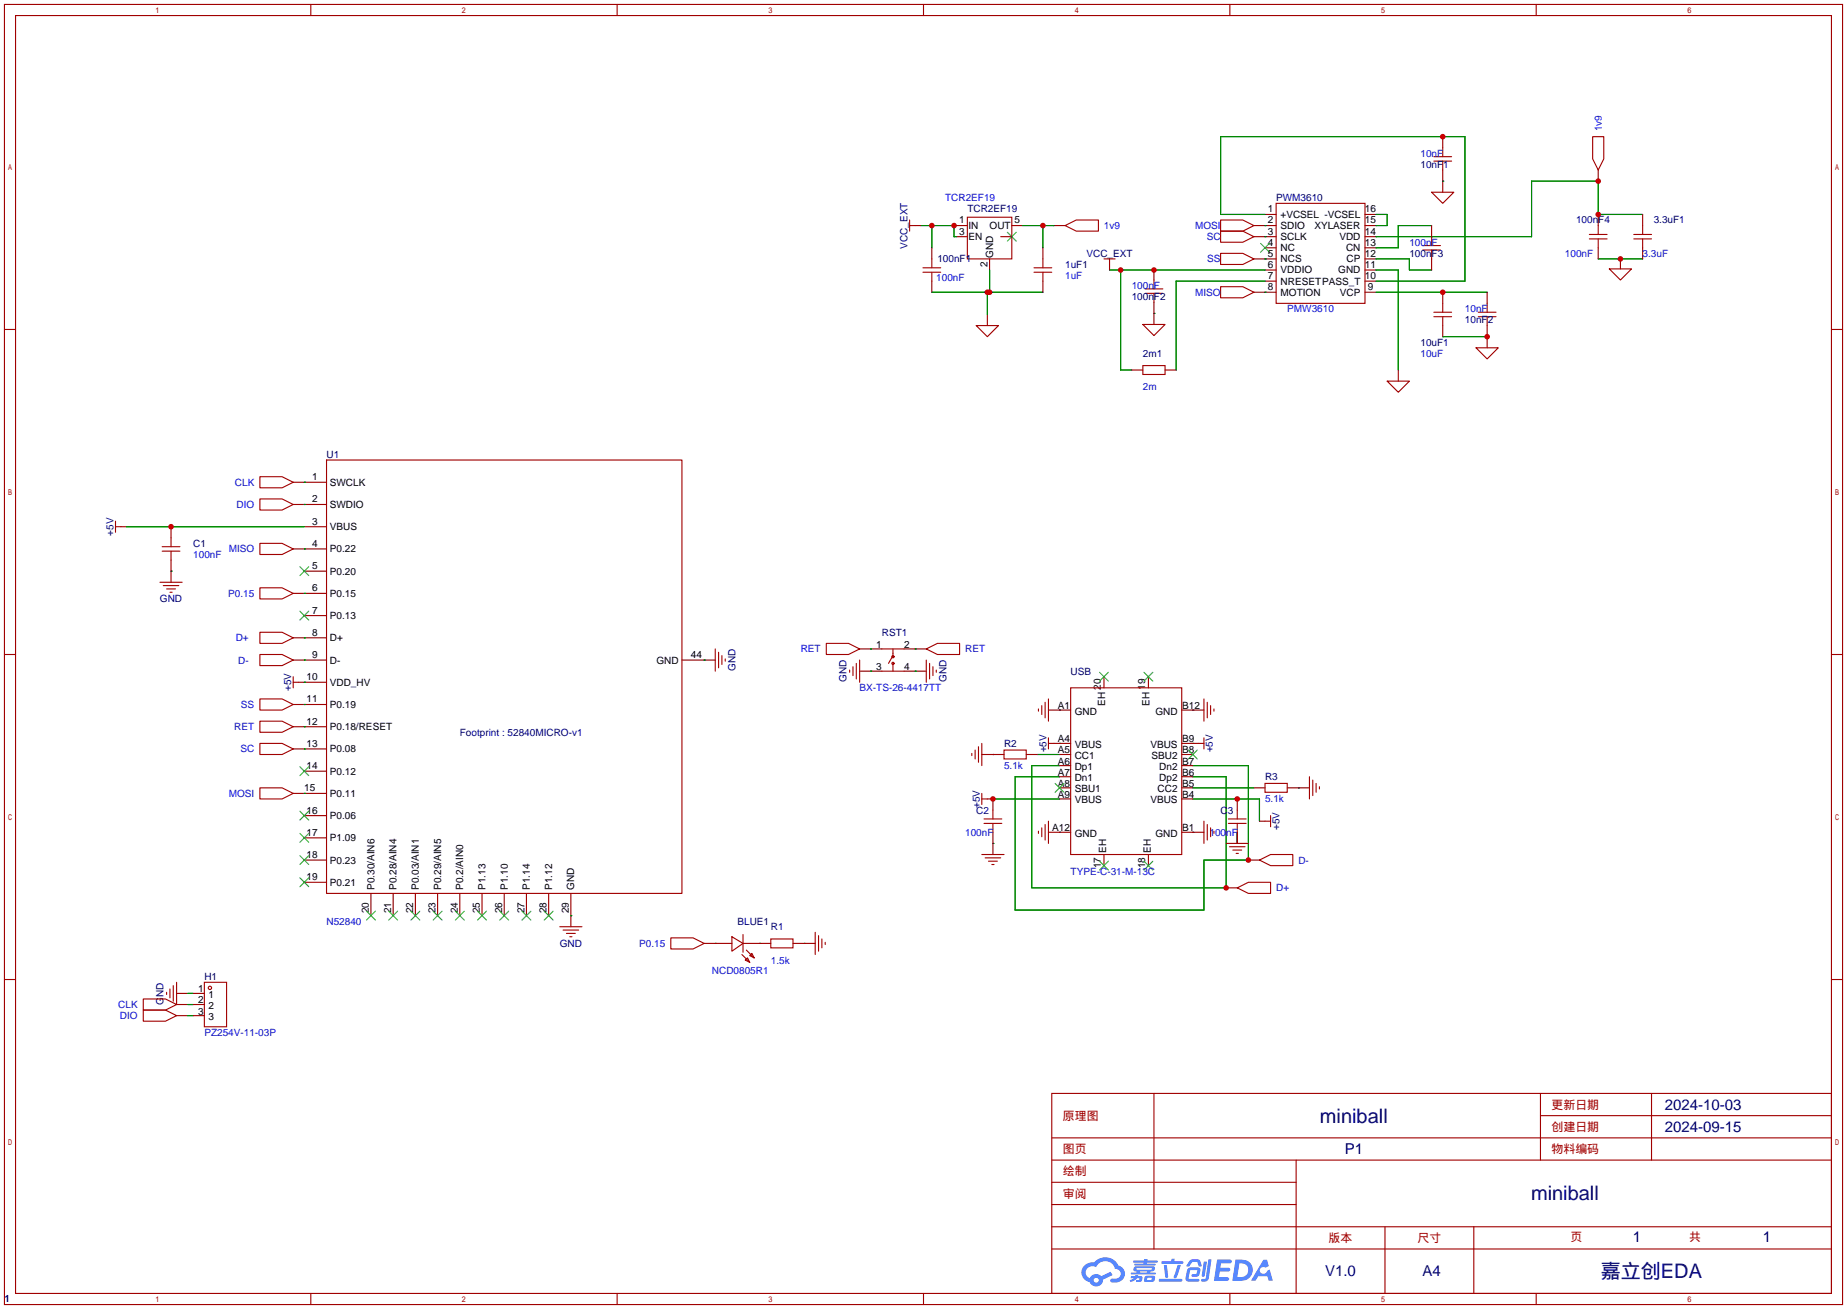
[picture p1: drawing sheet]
<svg xmlns="http://www.w3.org/2000/svg" width="422mm" height="299mm" viewBox="0 0 422 299" stroke-linecap="round" stroke-linejoin="round" font-family="sans-serif">
<g fill="none" stroke="#a10000" stroke-width=".25">
<path d="M1 1h420.4v297.2h-420.4zM3.6 3.6h415.2v292.1h-415.2zM71.1 1v2.6M141.1 1v2.6M211.2 1v2.6M281.3 1v2.6M351.3 1v2.6M1 75.3h2.6M418.8 75.3h2.6M1 149.6h2.6M418.8 149.6h2.6M1 223.9h2.6"/>
<path d="M418.8 223.9h2.6M240.5 249.9h178.3v45.8h-178.3zM263.9 249.9v35.6M352.3 249.9v15.3M352.3 255h66.5M377.7 249.9v15.3M240.5 270.3h55.9M240.5 265.2h178.3M240.5 275.3h55.9M240.5 260.1h178.3M296.4 265.2v30.5M71.1 295.7v2.5"/>
<path d="M141.1 295.7v2.5M211.2 295.7v2.5M240.5 285.5h178.3M240.5 280.4h178.3M281.3 295.7v2.5M316.7 280.4v15.3M337.1 280.4v15.3M351.3 295.7v2.5"/>
</g>
<g fill="#5487ff">
<path d="M278.4 287.9h2.6a.48 .48 0 0 1 .7 .4 .48 .48 0 0 1-.7 .5h-1.8l-.1 1h1.9a.43 .43 0 0 1 .4 .5 .43 .43 0 0 1-.5 .3h-1.9l-.2 1.3h1.6a.45 .45 0 0 1 .6 .2 .45 .45 0 0 1-.1 .6l-3.3 .1z"/>
<path d="M288.9 288h.9l.4 1.4-.8 .4a.84 .84 0 0 0-1.2 .2 .84 .84 0 0 0 .3 1.2 .84 .84 0 0 0 1.2-.4l.1-.3 .6-.3 .7 2.5h-1l-.3-1h-2l-.6 1h-1.1z"/>
<path d="M275.3 288.4h.7l-.5 3.2a.36 .36 0 0 1-.3 .3 .36 .36 0 0 1-.4-.4z"/>
<path d="M276.4 287.9h.7l-.6 4.3a1.13 1.13 0 0 1-1.8 .6l.2-.4 .7-.1 .2-.2z"/>
<path d="M272.1 288.2l.6-.4h1a.77 .77 0 0 1 .8 .6l.3 .9-.1 .2h-.6l-.2-.9-.3-.1h-.9l-.7 1-.7-.1z"/>
<path d="M271.6 290l.6-.3h1.7a.81 .81 0 0 1 .6 .5 .81 .81 0 0 1-.1 .9 .81 .81 0 0 1-.9 .8h-.7a.32 .32 0 0 1-.3-.4 .32 .32 0 0 1 .4-.3h.7l.2-.9-1.6 .1-.4 1.9h2.2a.32 .32 0 0 1 .3 .4 .32 .32 0 0 1-.4 .3l-2.2-.1-.5-.3-.1-.5z"/>
<path d="M265.1 292.3h5a.33 .33 0 0 1 .3 .4 .33 .33 0 0 1-.4 .3h-4.8l-.2-.2z"/>
<path d="M269.3 289.1h.8l-.7 2a.98 .98 0 0 1-.7 1.1l-.3-.3z"/>
<path d="M266.2 289.2h.7l.3 2.6a.34 .34 0 0 1-.3 .3 .34 .34 0 0 1-.4-.2z"/>
<path d="M265.7 288.3h2.1l.3-.6h.5l-.1 .6h1.8a.32 .32 0 0 1 .4 .3 .32 .32 0 0 1-.4 .3h-4.5l-.2-.1z"/>
<path d="M258.7 291.7h.9l.1-.2h.6v.2h.8l.2 .2-.2 .9-1.3 .2v-.4h.7l.1-.4a.68 .68 0 0 0-1 .4l-1.1 .4-.2-.4 1-.4h-.7z"/>
<path d="M259.2 288.1h2.4l.1-.3h.7v.3h2.1l.3 .3-.3 .2h-2.2v.3h1.8l.2 .2-.2 .2h-4.6v-.4h2v-.3h-2.2l-.2-.1z"/>
<path d="M282.6 287.9l-.8 4.9h1.7a2.5 2.5 0 0 0 3-2.5 2.5 2.5 0 0 0-3.1-2.4zM283.4 288.8a1.65 1.65 0 0 1 2.1 1.6 1.65 1.65 0 0 1-2.2 1.5h-.3z"/>
<path d="M259.4 289.7l-.2 .7 .7 .2 .1 .3h-1.3l.1 .4h5.3l.3-.2-.2-.2h-1.2l.2-.3a.7 .7 0 0 0 .8-.2 .7 .7 0 0 0 0-.9h-4.2zM260 289.9l3.4 .1-.2 .2h-3.2zM260.7 290.6h1.7l-.2 .3h-1.4z"/>
<path d="M261.8 291.8a1.05 1.05 0 0 0 0 1.2 2.91 2.91 0 0 0 2.2-.2 .98 .98 0 0 0 0-1.2h-1.7zM262.4 292.1l.9-.1 .1 .4-.3 .2h-.8z"/>
<path d="M248.1 289.2a2.23 2.23 0 0 0-.7 2.3 2.23 2.23 0 0 0 1.8 1.6 1.58 1.58 0 0 0 1.8 .9 1.58 1.58 0 0 0 1.3-1.5l2.2-1-.5-.8-2.1 1a1.65 1.65 0 0 0-2.7 .5 1.47 1.47 0 0 1-.7-2.1 1.47 1.47 0 0 1 2.2-.4 2.3 2.3 0 0 1 2.3-1.4 2.3 2.3 0 0 1 2 1.8 1.12 1.12 0 0 1 1.3 1 1.12 1.12 0 0 1-1.1 1.2h-.7a.45 .45 0 0 0-.6 .3 .45 .45 0 0 0 .4 .6 2.21 2.21 0 0 0 2.3-.6 2.21 2.21 0 0 0 .5-2.3 2.13 2.13 0 0 0-1.3-1 3.3 3.3 0 0 0-5.6-.7l-1.1 .1zM250.1 292.7a.6 .6 0 0 1 1.2 0 .6 .6 0 0 1-1.2 0z"/>
</g>
<g fill="none" stroke="#a10000" stroke-width=".25">
<path d="M327.9 36.8h4.1M327.9 35.8h4.1M329.9 33.8v2M329.9 36.8v2.1M364.2 31.2h2.6v5.1l-1.3 2.6-1.3-2.6zM208 50.3v2.5M208 51.6h1.3M213.1 59.2v2M221.2 49.7h10.2v9.5h-10.2zM238.5 59.2v2M243.6 51.6l2.5-1.3h5.1v2.5h-5.1zM252.5 59.2h2.5"/>
<path d="M253.7 59.2v1.3M279.1 50.3h5.1l2.6 1.3-2.6 1.2h-5.1zM279.1 52.8h5.1l2.6 1.3-2.6 1.3h-5.1zM279.1 57.9h5.1l2.6 1.3-2.6 1.3h-5.1zM291.8 46.5h20.4v22.8h-20.4zM325.4 57.2h4M325.4 56.1h4M327.4 43.9h5.1l-2.6 2.6zM327.4 54.1v2M327.4 57.2v2M363.5 54.6h4M363.5 53.6h4"/>
<path d="M365.5 51.6v2M365.5 54.6v2M373.6 54.6h4.1M373.6 53.6h4.1M375.7 51.6v2M375.7 54.6v2M211.1 62.2h4M211.1 61.2h4M213.1 62.2v2.1M223.3 74.4h5l-2.5 2.6zM236.5 62.2h4M236.5 61.2h4"/>
<path d="M238.5 62.2v2.1M261.4 74.2h5l-2.5 2.5zM261.9 67.1h4M261.9 66h4M263.9 64v2M263.9 67.1v2M279.1 65.5h5.1l2.6 1.3-2.6 1.3h-5.1zM327.9 72.4h4.1M327.9 71.4h4.1M329.9 69.3v2.1M329.9 72.4v2M337.6 79.5h5l-2.5 2.5z"/>
<path d="M338.1 72.4h4M338.1 71.4h4M340.1 69.3v2.1M340.1 72.4v2M368 61.5h5.1l-2.5 2.5zM261.4 83.6h5v2h-5zM317.2 87.1h5.1l-2.5 2.6zM26.4 119.1v2.6M59.4 109h5.1l2.6 1.2-2.6 1.3h-5.1zM59.4 114h5.1l2.6 1.3-2.6 1.3h-5.1zM74.7 105.2h81.3v99h-81.3zM26.4 120.4h1.3"/>
<path d="M36.6 133.1h5.1M37.1 126h4M37.1 125h4M37.3 133.9h3.6M38.1 134.6h2M38.9 135.4h.5M39.1 122.9v2.1M39.1 126v2M59.4 124.2h5.1l2.6 1.3-2.6 1.2h-5.1zM59.4 134.4h5.1l2.6 1.2-2.6 1.3h-5.1zM59.4 144.5h5.1l2.6 1.3-2.6 1.3h-5.1zM59.4 149.6h5.1l2.6 1.3-2.6 1.2h-5.1z"/>
<path d="M59.4 159.8h5.1l2.6 1.2-2.6 1.3h-5.1zM67.1 154.7v2.5M67.1 156h1.2M163.6 148.3v5.1M164.3 149.1v3.6M165.1 149.9v2M165.9 150.6v.5M189 147.1h5.1l2.5 1.2-2.5 1.3h-5.1zM194.3 153.2v.5M195.1 152.4v2M195.8 151.6v3.6M196.6 150.9v5.1"/>
<path d="M201.7 153.4h5.1M201.7 148.3h5.1M204.2 149.9l-1 1.7M204.2 148.3v1.8M204.2 151.6v1.8M211.8 148.3l2.6-1.2h5.1v2.5h-5.1zM211.8 150.9v5.1M212.6 151.6v3.6M213.4 152.4v2M214.1 153.2v.5M239.8 159.8v5M244.9 157.2h25.4v38.1h-25.4z"/>
<path d="M275.3 159.8v5M59.4 164.8h5.1l2.6 1.3-2.6 1.3h-5.1zM59.4 169.9h5.1l2.6 1.3-2.6 1.3h-5.1zM222.2 172.2v.5M223 171.4v2.1M223.8 170.7v3.5M224.5 169.9v5.1M229.6 171.4h5.1v2.1h-5.1zM237.5 162.1v.5M238.3 161.3v2M239 160.5v3.6M239.8 168.7v2.5"/>
<path d="M239.8 169.9h1.2M274.1 169.9h1.2M275.3 168.7v2.5M276.1 160.5v3.6M276.9 161.3v2M277.6 162.1v.5M289.3 179.1h5.1v2h-5.1zM299.5 177.5v5.1M300.2 178.3v3.6M301 179.1v2M301.8 179.8v.5M59.4 180.1h5.1l2.6 1.3-2.6 1.2h-5.1z"/>
<path d="M224.5 195.3h5.1M224.5 181.4v2.5M224.5 182.6h1.3M225 188.2h4.1M225 187.2h4.1M225.3 196.1h3.6M226.1 196.8h2M226.8 197.6h.5M227.1 185.2v2M227.1 188.2v2M237.5 190v.5M238.3 189.2v2.1"/>
<path d="M239 188.5v3.5M239.8 187.7v5.1M275.3 187.7v5.1M276.1 188.5v3.5M276.9 189.2v2.1M277.6 190v.5M280.4 192.8h5.1M280.9 188.2h4.1M280.9 187.2h4.1M281.2 193.5h3.5M281.9 194.3h2.1M282.7 195.1h.5"/>
<path d="M283 185.2v2M283 188.2v2M288 196.6l2.6-1.3h5.1v2.6h-5.1zM289.3 187.7h1.3M290.6 186.4v2.6M128 211.8h5.1M128.8 212.6h3.5M129.5 213.4h2.1M130.3 214.1h.5M153.4 214.4h5.1l2.5 1.2-2.5 1.3h-5.1zM167.4 214.1l2.5 1.5-2.5 1.8zM169.7 218.2l1.7 1.8"/>
<path d="M169.9 213.6v4.1M170.4 219.5l.5-.6 .5 1.1zM170.7 217.2l1.8 1.7M171.4 218.4l.6-.5 .5 1zM176.3 214.6h5.1v2.1h-5.1zM186.4 213.1v5.1M187.2 213.9v3.5M188 214.6v2.1M188.7 215.4v.5M283 202.9l2.5-1.2h5.1v2.5h-5.1zM32.8 228.3h5l2.6 1.3-2.6 1.3h-5zM32.8 230.9h5l2.6 1.3-2.6 1.2h-5z"/>
<path d="M38.1 226.8v.5M38.9 226.1v2M39.6 225.3v3.6M40.4 224.5v5.1M46.7 224.5h5.1v10.2h-5.1z"/>
<circle cx="204.2" cy="151.6" r=".25"/>
<circle cx="204.2" cy="150.1" r=".25"/>
<circle cx="48" cy="225.8" r=".38"/>
</g>
<g fill="none" stroke="#870000" stroke-width=".25">
<path d="M329.9 31.2v2.6M329.9 38.9v5M365.5 38.9v2.5M209.3 51.6h1.3M213.1 56.6v2.6M218.7 54.1h2.5M218.7 51.6h2.5M226.3 59.2v2.5M228.9 54.1h2.5M231.4 51.6h2.5M238.5 56.6v2.6M241 51.6h2.6"/>
<path d="M286.8 59.2h5M286.8 54.1h5M286.8 51.6h5M289.3 49h2.5M289.3 56.6h2.5M312.2 49h2.5M312.2 59.2h2.5M312.2 56.6h2.5M312.2 54.1h2.5M312.2 51.6h2.5M327.4 51.6v2.5M327.4 59.2v2.5"/>
<path d="M365.5 49v2.6M365.5 56.6v2.6M370.6 58.9v2.6M375.7 49v2.6M375.7 56.6v2.6M213.1 64.3v2.5M225.8 71.9v2.5M238.5 64.3v2.5M253.7 60.5v1.2M263.9 61.5v2.5M263.9 69.1v5.1M286.8 66.8h5"/>
<path d="M289.3 64.3h2.5M289.3 61.7h2.5M312.2 64.3h2.5M312.2 61.7h2.5M312.2 66.8h2.5M329.9 66.8v2.5M329.9 74.4v2.6M340.1 66.8v2.5M340.1 74.4v5.1M258.8 84.6h2.6M266.4 84.6h2.6M319.8 84.6v2.5"/>
<path d="M67.1 110.2h7.6M67.1 115.3h7.6M27.7 120.4h1.3M39.1 120.4v2.5M39.1 128v5.1M67.1 125.5h7.6M67.1 135.6h7.6M69.6 120.4h5.1M69.6 130.6h5.1M67.1 145.8h7.6M67.1 150.9h7.6M68.3 156h6.4"/>
<path d="M69.6 140.7h5.1M156 150.9h7.6M196.6 153.4h5.1M196.6 148.3h5.1M206.8 153.4h5M206.8 148.3h5M252.5 154.7v2.5M262.6 154.7v2.5M67.1 161h7.6M67.1 166.1h7.6M67.1 171.2h7.6M69.6 176.3h5.1"/>
<path d="M224.5 172.5h5.1M234.7 172.5h2.5M239.8 162.3h5.1M241 169.9h3.9M242.3 172.5h2.6M242.3 177.5h2.6M242.3 175h2.6M270.3 172.5h2.5M270.3 169.9h3.8M270.3 162.3h5M270.3 177.5h2.5M270.3 175h2.5"/>
<path d="M67.1 181.4h7.6M69.6 186.4h5.1M69.6 191.5h5.1M69.6 196.6h5.1M225.8 182.6h1.3v2.6M227.1 190.2v5.1M239.8 190.2h5.1M242.3 180.1h2.6M242.3 182.6h2.6M252.5 195.3v2.6M262.6 195.3v2.6M270.3 180.1h2.5"/>
<path d="M270.3 190.2h5M270.3 182.6h2.5M283 182.6v2.6M283 190.2v2.6M285.5 196.6h2.5M286.8 180.1h2.5M288 187.7h1.3M294.4 180.1h5.1M69.6 201.7h5.1M84.8 204.2v5.1M89.9 204.2v5.1M95 204.2v5.1"/>
<path d="M100.1 204.2v5.1M105.2 204.2v5.1M110.2 204.2v5.1M115.3 204.2v5.1M120.4 204.2v5.1M125.5 204.2v5.1M130.6 204.2v7.6M161 215.6h6.4M169.9 215.6h6.4M181.4 215.6h5M280.4 202.9h2.6M40.4 227.1h2.5"/>
<path d="M40.4 229.6h2.5M40.4 232.2h2.5M44.2 227.1h2.5M44.2 229.6h2.5M44.2 232.2h2.5"/>
</g>
<g fill="none" stroke="#3c3" stroke-width=".25">
<path d="M230.4 53.1l2 2M232.4 53.1l-2 2M288.3 55.6l2 2.1M290.3 55.6l-2 2.1M68.6 129.5l2 2.1M68.6 139.7l2 2M70.6 129.5l-2 2.1M70.6 139.7l-2 2M251.5 153.7l2 2M253.5 153.7l-2 2M261.6 153.7l2.1 2M263.7 153.7l-2.1 2"/>
<path d="M68.6 175.3l2 2M70.6 175.3l-2 2M241.3 179.1l2 2M243.3 179.1l-2 2M271.8 171.4l2 2.1M273.8 171.4l-2 2.1M68.6 185.4l2 2.1M68.6 190.5l2 2M68.6 195.6l2 2M70.6 185.4l-2 2.1M70.6 190.5l-2 2M70.6 195.6l-2 2"/>
<path d="M251.5 196.8l2 2.1M253.5 196.8l-2 2.1M261.6 196.8l2.1 2.1M263.7 196.8l-2.1 2.1M68.6 200.7l2 2M70.6 200.7l-2 2M83.8 208.3l2.1 2M85.9 208.3l-2.1 2M88.9 208.3l2 2M90.9 208.3l-2 2M94 208.3l2 2M96 208.3l-2 2"/>
<path d="M99.1 208.3l2 2M101.1 208.3l-2 2M104.1 208.3l2.1 2M106.2 208.3l-2.1 2M109.2 208.3l2.1 2M111.3 208.3l-2.1 2M114.3 208.3l2 2M116.3 208.3l-2 2M119.4 208.3l2 2M121.4 208.3l-2 2M124.5 208.3l2 2M126.5 208.3l-2 2"/>
</g>
<g fill="none" stroke="#008700" stroke-width=".25">
<path d="M210.6 51.6h8.1M213.1 51.6v5M218.2 51.6v2.5h.5M233.9 51.6h7.1M238.5 51.6v5M289.3 51.6h.1M289.3 54.1h.1M289.3 59.2h.1M289.3 49h-10.2v-17.8h55.9v33.1h-20.3M314.7 49h2.5v2.6h-2.5M314.7 59.2h7.6v2.5h5.1M327.4 51.6h-7.6v5h-5.1"/>
<path d="M329.9 41.4h.1M365.5 59.2h10.2M370.6 58.9v.3M375.7 49h-10.2v-7.6h-15.2v12.7h-35.6M213.1 66.8h25.4M225.8 66.8v5.1M226.3 61.7v5.1M253.7 61.7h35.6M256.3 61.7v22.9h2.5M263.9 71.6h.1M263.9 61.5v.2M289.3 66.8h.1"/>
<path d="M289.3 64.3h-20.3v20.3M314.7 66.8h25.4M314.7 61.7h5.1v22.9M329.9 77h10.2M69.6 110.2h.1M69.6 115.3h.1M29 120.4h40.6M39.1 130.6h.1M69.6 125.5h.1M69.6 135.6h.1M69.6 145.8h.1M69.6 150.9h.1"/>
<path d="M69.6 156h.1M161 150.9h.1M199.1 148.3h.1M199.1 153.4h.1M209.3 148.3h.1M209.3 153.4h.1M69.6 166.1h.1M69.6 161h.1M69.6 171.2h.1M227.1 172.5h.1M237.2 172.5h5.1M242.3 169.9h.1"/>
<path d="M242.3 162.3h.1M242.3 175h-6.3v27.9h44.4v-25.4h-7.6M272.8 169.9h.1M272.8 162.3h.1M272.8 175h12.7v21.6h-10.2v11.4h-43.1v-30.5h10.1M69.6 181.4h.1M227.1 192.8h.1M227.1 182.6h15.2M242.3 190.2h.1M272.8 190.2h.1M272.8 180.1h14M272.8 182.6h15.2v5.1"/>
<path d="M283 190.2v2.6M296.9 180.1h.1M130.6 209.3h.1M163.6 215.6h.1M173.7 215.6h.1M183.9 215.6h.1M42.9 227.1h1.3M42.9 229.6h1.3M42.9 232.2h1.3"/>
</g>
<g fill="#c00">
<circle cx="39.1" cy="120.4" r=".63"/>
<circle cx="218.2" cy="51.6" r=".63"/>
<circle cx="213.1" cy="51.6" r=".63"/>
<circle cx="226.3" cy="66.8" r=".63"/>
<circle cx="225.8" cy="66.8" r=".63"/>
<circle cx="238.5" cy="51.6" r=".63"/>
<circle cx="256.3" cy="61.7" r=".63"/>
<circle cx="263.9" cy="61.7" r=".63"/>
<circle cx="329.9" cy="66.8" r=".63"/>
<circle cx="340.1" cy="77" r=".63"/>
<circle cx="329.9" cy="31.2" r=".63"/>
<circle cx="365.5" cy="41.4" r=".63"/>
<circle cx="365.5" cy="49" r=".63"/>
<circle cx="370.6" cy="59.2" r=".63"/>
<circle cx="285.5" cy="196.6" r=".63"/>
<circle cx="280.4" cy="202.9" r=".63"/>
<circle cx="283" cy="182.6" r=".63"/>
<circle cx="227.1" cy="182.6" r=".63"/>
</g>
<g font-size="4.6" fill="#000080">
<text x="301.9" y="256.6">miniball</text>
<text x="350.1" y="274.4">miniball</text>
<text x="366.1" y="292.2">嘉立创EDA</text>
</g>
<g font-size="3.4" fill="#000080">
<text x="380.7" y="253.7">2024-10-03</text>
<text x="307.5" y="263.8">P1</text>
<text x="380.7" y="258.7">2024-09-15</text>
<text x="373.4" y="283.9">1</text>
<text x="403.2" y="283.9">1</text>
<text x="303.1" y="291.8">V1.0</text>
<text x="325.3" y="291.8">A4</text>
</g>
<g font-size="2.7" fill="#a00000">
<text x="243.1" y="256">原理图</text>
<text x="354.8" y="253.4">更新日期</text>
<text x="243.1" y="263.6">图页</text>
<text x="354.8" y="258.5">创建日期</text>
<text x="354.8" y="263.6">物料编码</text>
<text x="243.1" y="268.7">绘制</text>
<text x="243.1" y="273.7">审阅</text>
<text x="303.9" y="283.9">版本</text>
<text x="324.2" y="283.9">尺寸</text>
<text x="359.2" y="283.7">页</text>
<text x="386.3" y="283.7">共</text>
</g>
<g font-size="2.3" fill="#00f">
<text x="366.3" y="30" transform="rotate(-90 366.3 30)">1v9</text>
<text x="324.9" y="35.8">10nF</text>
<text x="216.2" y="46">TCR2EF19</text>
<text x="252.5" y="52.4">1v9</text>
<text x="273.3" y="52.4">MOSI</text>
<text x="276" y="54.9">SC</text>
<text x="276.1" y="60">SS</text>
<text x="322.3" y="56.2">100nF</text>
<text x="357.9" y="58.7">100nF</text>
<text x="375.7" y="58.7">3.3uF</text>
<text x="214.1" y="64.3">100nF</text>
<text x="243.6" y="63.8">1uF</text>
<text x="258.8" y="66.1">100nF</text>
<text x="273.3" y="67.6">MISO</text>
<text x="294.4" y="71.4">PMW3610</text>
<text x="335" y="71.4">10nF</text>
<text x="324.9" y="81.6">10uF</text>
<text x="261.4" y="89.2">2m</text>
<text x="53.7" y="111">CLK</text>
<text x="54.1" y="116.1">DIO</text>
<text x="44.2" y="127.5">100nF</text>
<text x="52.3" y="126.3">MISO</text>
<text x="52.2" y="136.4">P0.15</text>
<text x="53.9" y="146.6">D+</text>
<text x="183.1" y="149.1">RET</text>
<text x="220.7" y="149.1">RET</text>
<text x="54.5" y="151.7">D-</text>
<text x="55.1" y="161.8">SS</text>
<text x="196.6" y="158">BX-TS-26-4417TT</text>
<text x="53.6" y="166.9">RET</text>
<text x="55" y="172">SC</text>
<text x="229.6" y="175.8">5.1k</text>
<text x="52.3" y="182.1">MOSI</text>
<text x="289.3" y="183.4">5.1k</text>
<text x="220.7" y="191">100nF</text>
<text x="276.6" y="191">100nF</text>
<text x="296.9" y="197.4">D-</text>
<text x="244.9" y="199.9">TYPE-C-31-M-13C</text>
<text x="291.8" y="203.7">D+</text>
<text x="74.7" y="211.4">N52840</text>
<text x="146.2" y="216.4">P0.15</text>
<text x="176.3" y="220.2">1.5k</text>
<text x="162.8" y="222.5">NCD0805R1</text>
<text x="27" y="230.4">CLK</text>
<text x="27.4" y="232.9">DIO</text>
<text x="46.7" y="236.8">PZ254V-11-03P</text>
</g>
<g font-size="2.3" fill="#000080">
<text x="324.9" y="38.4">10nF1</text>
<text x="291.8" y="46">PWM3610</text>
<text x="221.2" y="48.5">TCR2EF19</text>
<text x="360.4" y="51.1">100nF4</text>
<text x="378.2" y="51.1">3.3uF1</text>
<text x="207.5" y="56.8" transform="rotate(-90 207.5 56.8)">VCC_EXT</text>
<text x="214.4" y="60">100nF1</text>
<text x="248.5" y="58.7">VCC_EXT</text>
<text x="322.3" y="58.7">100nF3</text>
<text x="243.6" y="61.2">1uF1</text>
<text x="258.8" y="68.6">100nF2</text>
<text x="335" y="73.9">10nF2</text>
<text x="261.4" y="81.6">2m1</text>
<text x="324.9" y="79">10uF1</text>
<text x="74.7" y="104.7">U1</text>
<text x="25.9" y="122.5" transform="rotate(-90 25.9 122.5)">+5V</text>
<text x="44.2" y="125">C1</text>
<text x="36.6" y="137.7">GND</text>
<text x="201.7" y="145.3">RST1</text>
<text x="168.2" y="153.4" transform="rotate(-90 168.2 153.4)">GND</text>
<text x="193.6" y="156" transform="rotate(-90 193.6 156)">GND</text>
<text x="216.4" y="156" transform="rotate(-90 216.4 156)">GND</text>
<text x="244.9" y="154.2">USB</text>
<text x="66.6" y="158" transform="rotate(-90 66.6 158)">+5V</text>
<text x="105.2" y="168.2">Footprint : 52840MICRO-v1</text>
<text x="229.6" y="170.7">R2</text>
<text x="239.3" y="172" transform="rotate(-90 239.3 172)">+5V</text>
<text x="277.4" y="172" transform="rotate(-90 277.4 172)">+5V</text>
<text x="289.3" y="178.3">R3</text>
<text x="223.3" y="186">C2</text>
<text x="224.1" y="184.7" transform="rotate(-90 224.1 184.7)">+5V</text>
<text x="279.1" y="186">C3</text>
<text x="292.6" y="189.8" transform="rotate(-90 292.6 189.8)">+5V</text>
<text x="168.7" y="211.4">BLUE1</text>
<text x="176.3" y="212.6">R1</text>
<text x="128" y="216.4">GND</text>
<text x="46.7" y="224.1">H1</text>
<text x="37.4" y="229.6" transform="rotate(-90 37.4 229.6)">GND</text>
<text x="1" y="297.7">1</text>
</g>
<g font-size="2.3">
<text x="219.3" y="51.1">1</text>
<text x="219.3" y="53.6">3</text>
<text x="221.5" y="52.4">IN</text>
<text x="226.3" y="52.4">OUT</text>
<text x="232" y="51.1">5</text>
<text x="289.9" y="48.5">1</text>
<text x="289.9" y="51.1">2</text>
<text x="289.9" y="53.6">3</text>
<text x="292.9" y="49.8">+VCSEL -VCSEL</text>
<text x="292.9" y="52.4">SDIO</text>
<text x="300.6" y="52.4">XYLASER</text>
<text x="312.2" y="53.6">14</text>
<text x="312.2" y="51.1">15</text>
<text x="312.2" y="48.5">16</text>
<text x="221.5" y="54.9">EN</text>
<text x="227.1" y="58.9" transform="rotate(-90 227.1 58.9)">GND</text>
<text x="289.9" y="56.2">4</text>
<text x="289.9" y="58.7">5</text>
<text x="292.9" y="54.9">SCLK</text>
<text x="292.9" y="57.4">NC</text>
<text x="292.9" y="60">NCS</text>
<text x="306.3" y="54.9">VDD</text>
<text x="307.8" y="57.4">CN</text>
<text x="308" y="60">CP</text>
<text x="312.2" y="58.7">12</text>
<text x="312.2" y="56.2">13</text>
<text x="225.8" y="61.1" transform="rotate(-90 225.8 61.1)">2</text>
<text x="289.9" y="61.2">6</text>
<text x="289.9" y="63.8">7</text>
<text x="292.9" y="62.5">VDDIO</text>
<text x="292.9" y="65.1">NRESETPASS_T</text>
<text x="306.1" y="62.5">GND</text>
<text x="312.2" y="63.8">10</text>
<text x="312.2" y="61.2">11</text>
<text x="289.9" y="66.3">8</text>
<text x="292.9" y="67.6">MOTION</text>
<text x="306.4" y="67.6">VCP</text>
<text x="312.8" y="66.3">9</text>
<text x="71.4" y="109.8">1</text>
<text x="75.4" y="111">SWCLK</text>
<text x="71.4" y="114.8">2</text>
<text x="71.4" y="119.9">3</text>
<text x="75.4" y="116.1">SWDIO</text>
<text x="71.4" y="125">4</text>
<text x="75.4" y="121.2">VBUS</text>
<text x="71.4" y="130.1">5</text>
<text x="75.4" y="126.3">P0.22</text>
<text x="75.4" y="131.3">P0.20</text>
<text x="71.4" y="135.2">6</text>
<text x="75.4" y="136.4">P0.15</text>
<text x="71.4" y="140.2">7</text>
<text x="75.4" y="141.5">P0.13</text>
<text x="71.4" y="145.3">8</text>
<text x="75.4" y="146.6">D+</text>
<text x="200.4" y="148.1">1</text>
<text x="206.8" y="148.1">2</text>
<text x="70.1" y="155.5">10</text>
<text x="71.4" y="150.4">9</text>
<text x="75.4" y="151.7">D-</text>
<text x="150.1" y="151.7">GND</text>
<text x="158" y="150.4">44</text>
<text x="200.4" y="153.2">3</text>
<text x="206.8" y="153.2">4</text>
<text x="70.1" y="160.6">11</text>
<text x="75.4" y="156.7">VDD_HV</text>
<text x="75.4" y="161.8">P0.19</text>
<text x="251.7" y="157.7" transform="rotate(-90 251.7 157.7)">20</text>
<text x="252.8" y="161.4" transform="rotate(-90 252.8 161.4)">EH</text>
<text x="261.9" y="157.7" transform="rotate(-90 261.9 157.7)">19</text>
<text x="262.9" y="161.4" transform="rotate(-90 262.9 161.4)">EH</text>
<text x="70.1" y="165.6">12</text>
<text x="75.4" y="166.9">P0.18/RESET</text>
<text x="241.9" y="162.1">A1</text>
<text x="245.8" y="163.3">GND</text>
<text x="264.2" y="163.3">GND</text>
<text x="270.4" y="162.1">B12</text>
<text x="70.1" y="170.7">13</text>
<text x="75.4" y="172">P0.08</text>
<text x="241.9" y="172.2">A5</text>
<text x="241.9" y="169.7">A4</text>
<text x="245.8" y="173.5">CC1</text>
<text x="245.8" y="170.9">VBUS</text>
<text x="263.1" y="170.9">VBUS</text>
<text x="263.3" y="173.5">SBU2</text>
<text x="270.4" y="169.7">B9</text>
<text x="270.4" y="172.2">B8</text>
<text x="70.1" y="175.8">14</text>
<text x="75.4" y="177.1">P0.12</text>
<text x="241.9" y="179.8">A8</text>
<text x="241.9" y="177.3">A7</text>
<text x="241.9" y="174.8">A6</text>
<text x="245.8" y="178.6">Dn1</text>
<text x="245.8" y="176">Dp1</text>
<text x="265.1" y="176">Dn2</text>
<text x="265.1" y="178.6">Dp2</text>
<text x="270.4" y="174.8">B7</text>
<text x="270.4" y="177.3">B6</text>
<text x="270.4" y="179.8">B5</text>
<text x="69.6" y="180.9">15</text>
<text x="70.1" y="186">16</text>
<text x="75.4" y="182.1">P0.11</text>
<text x="241.9" y="182.4">A9</text>
<text x="245.8" y="183.6">VBUS</text>
<text x="245.8" y="181.1">SBU1</text>
<text x="263.1" y="183.6">VBUS</text>
<text x="264.7" y="181.1">CC2</text>
<text x="270.4" y="182.4">B4</text>
<text x="70.1" y="191">17</text>
<text x="75.4" y="187.2">P0.06</text>
<text x="240.7" y="190">A12</text>
<text x="245.8" y="191.3">GND</text>
<text x="264.2" y="191.3">GND</text>
<text x="270.4" y="190">B1</text>
<text x="70.1" y="196.1">18</text>
<text x="75.4" y="192.3">P1.09</text>
<text x="75.4" y="197.4">P0.23</text>
<text x="253" y="194.9" transform="rotate(-90 253 194.9)">EH</text>
<text x="263.2" y="194.9" transform="rotate(-90 263.2 194.9)">EH</text>
<text x="70.1" y="201.2">19</text>
<text x="75.4" y="202.5">P0.21</text>
<text x="85.6" y="203.5" transform="rotate(-90 85.6 203.5)">P0.30/AIN6</text>
<text x="90.7" y="203.5" transform="rotate(-90 90.7 203.5)">P0.28/AIN4</text>
<text x="95.8" y="203.5" transform="rotate(-90 95.8 203.5)">P0.03/AIN1</text>
<text x="100.9" y="203.5" transform="rotate(-90 100.9 203.5)">P0.29/AIN5</text>
<text x="105.9" y="203.5" transform="rotate(-90 105.9 203.5)">P0.2/AIN0</text>
<text x="111" y="203.5" transform="rotate(-90 111 203.5)">P1.13</text>
<text x="116.1" y="203.5" transform="rotate(-90 116.1 203.5)">P1.10</text>
<text x="121.2" y="203.5" transform="rotate(-90 121.2 203.5)">P1.14</text>
<text x="126.3" y="203.5" transform="rotate(-90 126.3 203.5)">P1.12</text>
<text x="131.3" y="203.5" transform="rotate(-90 131.3 203.5)">GND</text>
<text x="251.7" y="198.5" transform="rotate(-90 251.7 198.5)">17</text>
<text x="261.9" y="198.5" transform="rotate(-90 261.9 198.5)">18</text>
<text x="84.4" y="208.8" transform="rotate(-90 84.4 208.8)">20</text>
<text x="89.4" y="208.8" transform="rotate(-90 89.4 208.8)">21</text>
<text x="94.5" y="208.8" transform="rotate(-90 94.5 208.8)">22</text>
<text x="99.6" y="208.8" transform="rotate(-90 99.6 208.8)">23</text>
<text x="104.7" y="208.8" transform="rotate(-90 104.7 208.8)">24</text>
<text x="109.8" y="208.8" transform="rotate(-90 109.8 208.8)">25</text>
<text x="114.8" y="208.8" transform="rotate(-90 114.8 208.8)">26</text>
<text x="119.9" y="208.8" transform="rotate(-90 119.9 208.8)">27</text>
<text x="125" y="208.8" transform="rotate(-90 125 208.8)">28</text>
<text x="130.1" y="208.8" transform="rotate(-90 130.1 208.8)">29</text>
<text x="45.3" y="226.8">1</text>
<text x="45.3" y="229.4">2</text>
<text x="45.3" y="231.9">3</text>
<text x="47.7" y="228.1">1</text>
<text x="47.7" y="230.6">2</text>
<text x="47.7" y="233.2">3</text>
</g>
</svg>
